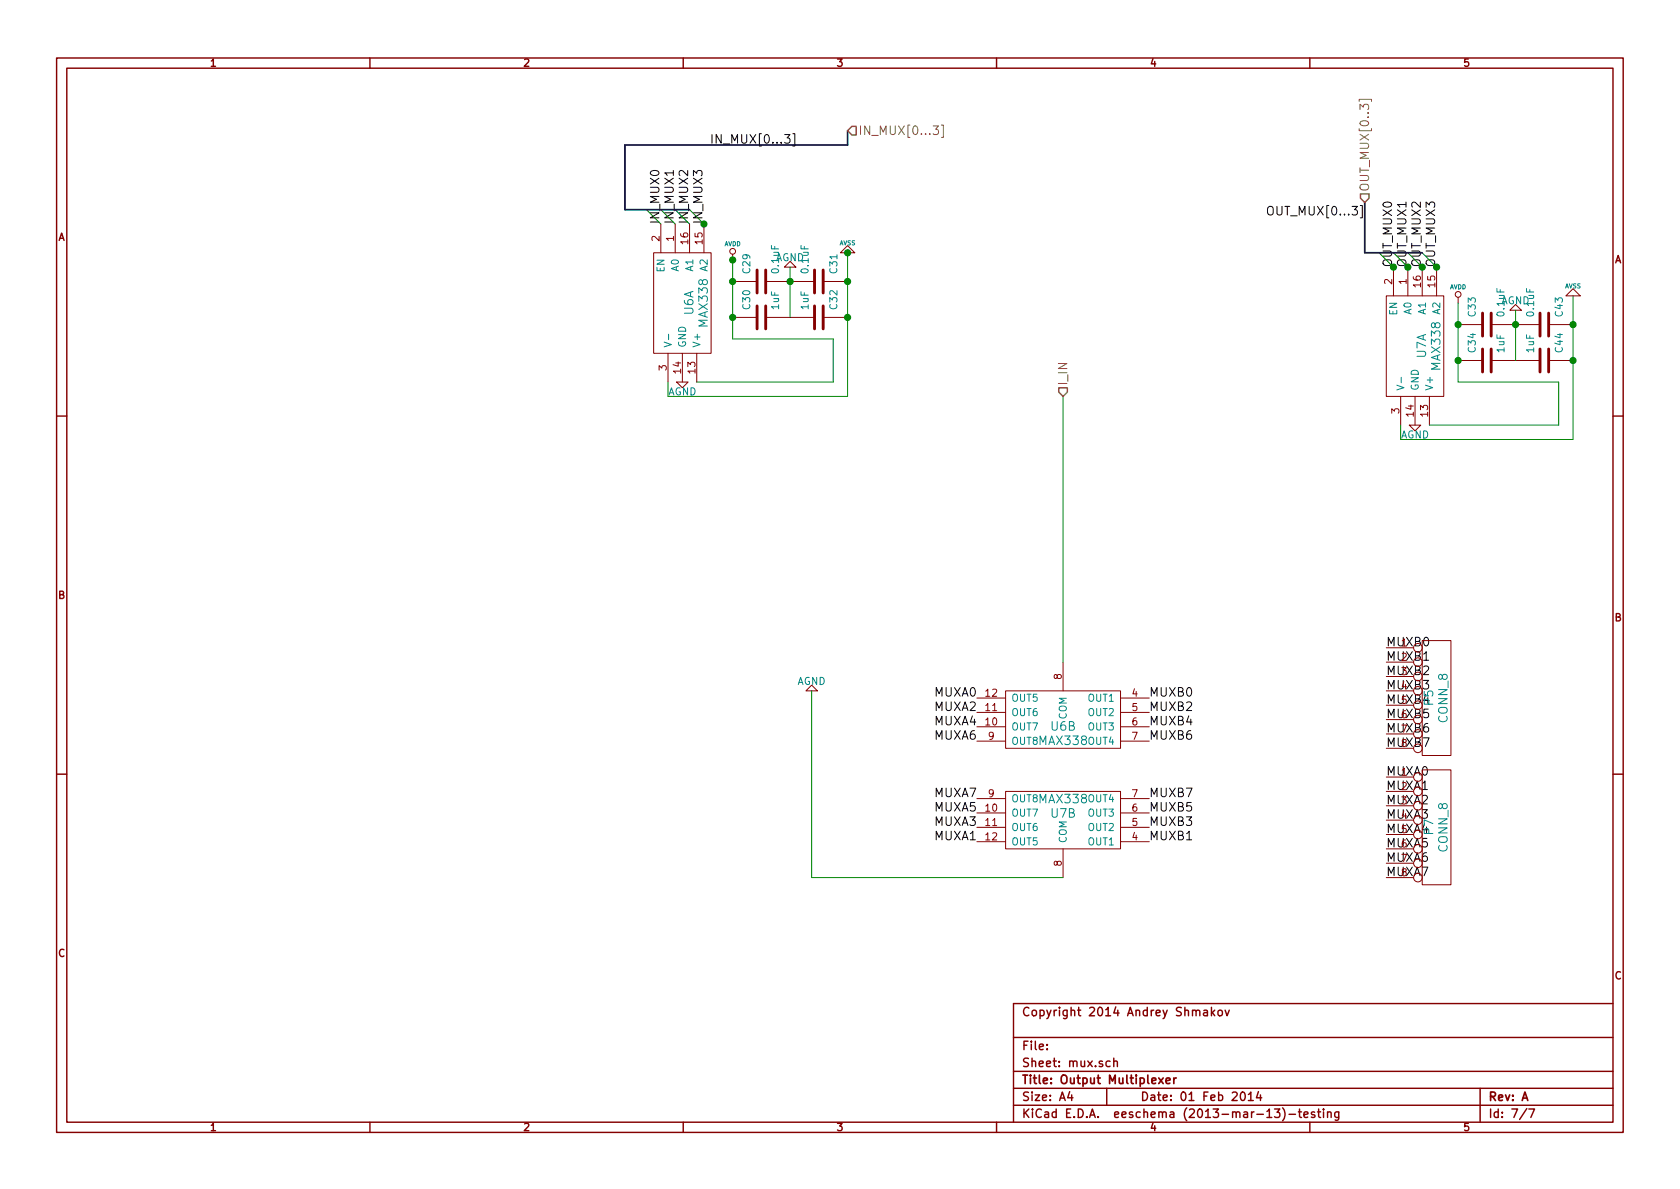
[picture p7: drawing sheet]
<svg xmlns="http://www.w3.org/2000/svg" width="297mm" height="210mm" viewBox="0 0 297 210" stroke-linecap="round" stroke-linejoin="round" font-family="sans-serif">
<g fill="none" stroke="#840000" stroke-width=".25">
<path d="M10 10.3h277v189.9h-277zM11.8 12.1h273.4v186.3h-273.4zM65.4 10.3v1.8M120.8 10.3v1.8M176.2 10.3v1.8M231.6 10.3v1.8M10 73.6h1.8M285.2 73.6h1.8M10 136.9h1.8M285.2 136.9h1.8M211.5 178.8a.36 .36 0 0 1 .3-.2 .36 .36 0 0 1 .3 .2v.8M212.9 178.7h.5l.1 .9"/>
<path d="M213.5 179l-.5 .1-.2 .2 .2 .3 .5-.1M214.2 178.1v1.5M214.4 179.1l.4 .5M214.8 178.6l-.6 .6M215.4 178.8l.2-.2 .5 .2v.5l-.1 .2-.4 .1-.2-.1zM216.6 178.6l.4 1 .3-1M285.2 177.5h-106v20.9M65.4 198.4v1.8M120.8 198.4v1.8M176.2 198.4v1.8M179.2 192.5h106M179.2 195.4h106"/>
<path d="M179.2 189.5h106M179.2 183.5h106M185.1 185.5v.1M185.1 184.7v.1M189.1 193l-.3 1.1h.9M189.5 193.6v1M195.7 192.5v2.9M196.3 187.7l-.5-.1-.2 .3v.6l.2 .1 .5-.1M196.9 187.8l.2-.2 .4 .1 .1 .9M196.9 187.1v1.5M219.5 193.3l.2-.2a.81 .81 0 0 1 .6 .6 .81 .81 0 0 1-.3 .8l-.2 .1a.79 .79 0 0 1-.3-1.3zM220.7 193.5l.5-.4v1.5"/>
<path d="M220.7 194.6h.9M222.5 193l-.4 1.1h1M222.9 193.6v1M225.3 196.1h1l-.5 .6 .4 .1v.7l-.2 .1-.7-.1M226.8 195.9a1.71 1.71 0 0 1 0 2.3M227.9 197h1.2M229.6 196.6h.5M229.8 196.1v1.3l.3 .2M230.6 197.1l.7-.1-.1-.3-.4-.1-.2 .2v.7h.6M231.6 198.4v1.8M232.4 196.7a.37 .37 0 0 0-.5 .1v.2l.5 .2 .1 .1-.2 .3-.4-.1M232.9 196.6h.6"/>
<path d="M233.1 196.1v1.3l.4 .2M234 196.1v.2M234 196.6v1M234.7 196.7l.2-.1 .4 .1 .1 .9M234.7 196.6v1M236.7 196.6v1.4l-.3 .1-.3-.1M236.7 196.7l-.4-.1-.3 .3 .1 .6 .2 .1 .4-.1M261.7 192.5v5.9M270 196l-1.3 2M270.3 196.1h1l-.6 1.5"/>
</g>
<path d="M204.9 190.6l.8 1M205.7 190.6l-.8 1M206.2 191.1l.7-.1-.1-.3-.4-.1-.2 .2v.7h.6M207.5 190.6v1M208 190.6l-.5 .3" fill="none" stroke="#840000" stroke-width=".3"/>
<g fill="none" stroke="#840000" stroke-width=".18">
<path d="M116.8 39.6v5.1M119.4 39.6v5.1M121.9 39.6v5.1M124.5 39.6v5.1M115.6 44.7h10.1v17.8h-10.1zM129.5 45v1M129.5 56.1h4.4M129.5 49.8h4.4M135.4 56.1h8.6M135.4 49.8h8.6M139.7 46.2l1 1h-2zM145.5 56.1h4.4"/>
<path d="M145.5 49.8h4.4M148.6 44.7l1.3-1.3 1.2 1.3zM245.1 52.3h10.2v17.8h-10.2zM246.4 47.2v5.1M248.9 47.2v5.1M251.5 47.2v5.1M254 47.2v5.1M257.8 52.6v1M257.8 57.4h4.3M263.7 57.4h8.6M267 54.9l1-1.1 1 1.1zM273.8 57.4h4.3"/>
<path d="M276.9 52.3l1.2-1.3 1.3 1.3zM118.1 62.5v5.1M119.6 67.6h2.1l-1.1 1zM120.6 62.5v5.1M123.2 62.5v5.1M247.6 70.1v5.1M249.2 75.2h2l-1 1zM250.2 70.1v5.1M252.7 70.1v5.1M257.8 63.7h4.3M263.7 63.7h8.6M273.8 63.7h4.3"/>
<path d="M188 117.1v5.1M245.1 114.5h4.8M245.1 117.1h4.8M245.1 119.6h4.8M251.5 113.3h5v20.3h-5zM142.5 122.2l1-1 1 1zM172.7 123.4h5.1M172.7 126h5.1M172.7 128.5h5.1M172.7 131.1h5.1M177.8 139.9h20.3v10.2h-20.3zM177.8 122.2h20.3v10.1h-20.3z"/>
<path d="M198.1 123.4h5.1M198.1 126h5.1M198.1 128.5h5.1M198.1 131.1h5.1M245.1 137.4h4.8M245.1 139.9h4.8M245.1 122.2h4.8M245.1 124.7h4.8M245.1 127.2h4.8M245.1 129.8h4.8M245.1 132.3h4.8M251.5 136.1h5v20.4h-5z"/>
<path d="M172.7 148.8h5.1M172.7 146.3h5.1M172.7 143.8h5.1M172.7 141.2h5.1M188 150.1v5.1M198.1 148.8h5.1M198.1 146.3h5.1M198.1 143.8h5.1M198.1 141.2h5.1M245.1 142.5h4.8M245.1 145h4.8M245.1 147.6h4.8"/>
<path d="M245.1 150.1h4.8M245.1 152.6h4.8M245.1 155.2h4.8"/>
<circle cx="129.5" cy="44.4" r=".51"/>
<circle cx="257.8" cy="52.1" r=".51"/>
<circle cx="250.7" cy="119.6" r=".76"/>
<circle cx="250.7" cy="114.5" r=".76"/>
<circle cx="250.7" cy="117.1" r=".76"/>
<circle cx="250.7" cy="132.3" r=".76"/>
<circle cx="250.7" cy="137.4" r=".76"/>
<circle cx="250.7" cy="127.2" r=".76"/>
<circle cx="250.7" cy="139.9" r=".76"/>
<circle cx="250.7" cy="122.2" r=".76"/>
<circle cx="250.7" cy="129.8" r=".76"/>
<circle cx="250.7" cy="124.7" r=".76"/>
<circle cx="250.7" cy="150.1" r=".76"/>
<circle cx="250.7" cy="152.6" r=".76"/>
<circle cx="250.7" cy="145" r=".76"/>
<circle cx="250.7" cy="142.5" r=".76"/>
<circle cx="250.7" cy="155.2" r=".76"/>
<circle cx="250.7" cy="147.6" r=".76"/>
</g>
<path d="M114.3 37.1l2.5 2.5M116.8 37.1l2.6 2.5M119.4 37.1l2.5 2.5M121.9 37.1l2.6 2.5M129.5 46v13.9h17.8v7.7h-24.1M139.7 47.2v8.9M149.9 44.7v25.4h-31.8v-2.5M257.8 53.6v14h17.8v7.6h-22.9M268 54.9v8.8M278.1 52.3v25.4h-30.5v-2.5M188 70.1v47M143.5 122.2v33h44.5" fill="none" stroke="#008400" stroke-width=".18"/>
<g fill="none" stroke="#840000" stroke-width=".51">
<path d="M133.9 47.7v4.1M133.9 54.1v4.1M135.4 47.7v4.1M135.4 54.1v4.1M144 47.7v4.1M144 54.1v4.1M145.5 47.7v4.1M145.5 54.1v4.1M262.1 55.4v4M263.7 55.4v4M272.3 55.4v4M273.8 55.4v4"/>
<path d="M262.1 61.7v4.1M263.7 61.7v4.1M272.3 61.7v4.1M273.8 61.7v4.1"/>
</g>
<path d="M118.2 59.1v1M139.3 44.9a.59 .59 0 0 0-.7 .6 .59 .59 0 0 0 .7 .5v-.4h-.2M140.6 44.9v1.2l-.7-1.2v1.2M267.5 52.5a.59 .59 0 0 0-.7 .6 .59 .59 0 0 0 .7 .6l.1-.5h-.2M268.9 52.5v1.2l-.8-1.2v1.2M117.4 60.5l1.3 .4-1.3 .4M247 68.1l1.2 .4-1.2 .5M247.8 66.7v1" fill="none" stroke="#008484" stroke-width=".18"/>
<g fill="#008400" stroke="#008400" stroke-width=".25">
<circle cx="257.8" cy="63.7" r=".51"/>
<circle cx="278.1" cy="63.7" r=".51"/>
<circle cx="278.1" cy="57.4" r=".51"/>
<circle cx="257.8" cy="57.4" r=".51"/>
<circle cx="268" cy="57.4" r=".51"/>
<circle cx="139.7" cy="49.8" r=".51"/>
<circle cx="129.5" cy="49.8" r=".51"/>
<circle cx="129.5" cy="56.1" r=".51"/>
<circle cx="149.9" cy="56.1" r=".51"/>
<circle cx="149.9" cy="49.8" r=".51"/>
<circle cx="149.9" cy="44.7" r=".51"/>
<circle cx="129.5" cy="46" r=".51"/>
</g>
<path d="M149.9 23.1v2.5h-39.4v11.5h11.4M241.3 35.8v8.9h10.2" fill="none" stroke="#000084" stroke-width=".3"/>
<path d="M240.3 17.9v-.3h2.2v.3M165 22.3h.9l-.5 .6h.4l.1 .2v.5l-.3 .2h-.4l-.2-.2M166.4 22.1h.4v2.2h-.4" fill="none" stroke="#848400" stroke-width=".18"/>
<path d="M150.6 22.3h.8v1.6h-.8l-.7-.8zM240.5 34.3h1.6v.7l-.8 .8-.8-.8zM187.2 68.6h1.5v.7l-.7 .8-.8-.8z" fill="none" stroke="#848400" stroke-width=".25"/>
<path d="M125.9 23.8v1.5M127.5 23.8v1.5l-.9-1.5v1.5M224.2 36.7a.5 .5 0 0 1 .6-.2 .5 .5 0 0 1 .3 .5v.8a.53 .53 0 0 1-.6 .2 .53 .53 0 0 1-.4-.5z" fill="none" stroke="#000" stroke-width=".18"/>
<g font-size="2.1" fill="#848400">
<text x="151.8" y="23.9">IN_MUX[0...3]</text>
<text x="242.1" y="33.9" transform="rotate(-90 242.1 33.9)">OUT_MUX[0..3]</text>
<text x="188.7" y="68.2" transform="rotate(-90 188.7 68.2)">I_IN</text>
</g>
<g font-size="2.1">
<text x="127.4" y="25.4">IN_MUX[0...3]</text>
<text x="116.6" y="39.6" transform="rotate(-90 116.6 39.6)">IN_MUX0</text>
<text x="119.1" y="39.6" transform="rotate(-90 119.1 39.6)">IN_MUX1</text>
<text x="121.7" y="39.6" transform="rotate(-90 121.7 39.6)">IN_MUX2</text>
<text x="225.4" y="38.1">OUT_MUX[0...3]</text>
<text x="245.1" y="119.4">MUXB2</text>
<text x="245.1" y="116.8">MUXB1</text>
<text x="245.1" y="114.3">MUXB0</text>
<text x="165.3" y="125.7">MUXA2</text>
<text x="165.3" y="123.2">MUXA0</text>
<text x="203.2" y="125.7">MUXB2</text>
<text x="203.2" y="123.2">MUXB0</text>
<text x="245.1" y="124.5">MUXB4</text>
<text x="245.1" y="121.9">MUXB3</text>
<text x="165.3" y="130.8">MUXA6</text>
<text x="165.3" y="128.3">MUXA4</text>
<text x="203.2" y="130.8">MUXB6</text>
<text x="203.2" y="128.3">MUXB4</text>
<text x="245.1" y="129.5">MUXB6</text>
<text x="245.1" y="127">MUXB5</text>
<text x="245.1" y="132.1">MUXB7</text>
<text x="245.1" y="137.2">MUXA0</text>
<text x="165.3" y="141">MUXA7</text>
<text x="165.3" y="143.5">MUXA5</text>
<text x="203.2" y="141">MUXB7</text>
<text x="203.2" y="143.5">MUXB5</text>
<text x="245.1" y="142.2">MUXA2</text>
<text x="245.1" y="139.7">MUXA1</text>
<text x="165.3" y="146">MUXA3</text>
<text x="165.3" y="148.6">MUXA1</text>
<text x="203.2" y="146">MUXB3</text>
<text x="203.2" y="148.6">MUXB1</text>
<text x="245.1" y="149.9">MUXA5</text>
<text x="245.1" y="147.3">MUXA4</text>
<text x="245.1" y="144.8">MUXA3</text>
<text x="245.1" y="154.9">MUXA7</text>
<text x="245.1" y="152.4">MUXA6</text>
</g>
<g font-size="2.1" fill="#008400">
<text x="124.2" y="39.6" transform="rotate(-90 124.2 39.6)">IN_MUX3</text>
<text x="246.1" y="47.2" transform="rotate(-90 246.1 47.2)">OUT_MUX0</text>
<text x="248.7" y="47.2" transform="rotate(-90 248.7 47.2)">OUT_MUX1</text>
<text x="251.2" y="47.2" transform="rotate(-90 251.2 47.2)">OUT_MUX2</text>
<text x="253.7" y="47.2" transform="rotate(-90 253.7 47.2)">OUT_MUX3</text>
</g>
<g font-size="2.1" fill="#008484">
<text x="122.6" y="55.7" transform="rotate(-90 122.6 55.7)">U6A</text>
<text x="125.1" y="57.7" transform="rotate(-90 125.1 57.7)">MAX338</text>
<text x="252.1" y="63.3" transform="rotate(-90 252.1 63.3)">U7A</text>
<text x="254.7" y="65.3" transform="rotate(-90 254.7 65.3)">MAX338</text>
<text x="253.4" y="124.7" transform="rotate(-90 253.4 124.7)">P5</text>
<text x="183.8" y="131.7">MAX338</text>
<text x="185.9" y="129.2">U6B</text>
<text x="256" y="127.7" transform="rotate(-90 256 127.7)">CONN_8</text>
<text x="183.8" y="142.1">MAX338</text>
<text x="185.9" y="144.6">U7B</text>
<text x="253.4" y="147.6" transform="rotate(-90 253.4 147.6)">P7</text>
<text x="256" y="150.6" transform="rotate(-90 256 150.6)">CONN_8</text>
</g>
<g font-size="2.1" fill="#840000">
<text x="180.7" y="179.7">Copyright 2014 Andrey Shmakov</text>
<text x="180.7" y="185.7">File:</text>
<text x="180.7" y="188.7">Sheet: mux.sch</text>
<text x="180.7" y="191.7">Title: Output Multiplexer</text>
<text x="180.7" y="194.7">Size: A4</text>
<text x="180.7" y="197.7">KiCad E.D.A. eeschema (2013-mar-13)-testing</text>
<text x="201.7" y="194.7">Date: 01 Feb 2014</text>
<text x="263.2" y="197.7">Id: 7/7</text>
<text x="263.2" y="194.7">Rev: A</text>
</g>
<g font-size="1.8" fill="#840000">
<text x="37.2" y="11.8">1</text>
<text x="92.6" y="11.8">2</text>
<text x="148" y="11.8">3</text>
<text x="203.4" y="11.8">4</text>
<text x="258.8" y="11.8">5</text>
<text x="10.3" y="42.6">A</text>
<text x="116.6" y="42.6" transform="rotate(-90 116.6 42.6)">2</text>
<text x="119.1" y="42.6" transform="rotate(-90 119.1 42.6)">1</text>
<text x="121.7" y="43.1" transform="rotate(-90 121.7 43.1)">16</text>
<text x="124.2" y="43.1" transform="rotate(-90 124.2 43.1)">15</text>
<text x="285.5" y="46.5">A</text>
<text x="246.1" y="50.3" transform="rotate(-90 246.1 50.3)">2</text>
<text x="248.7" y="50.3" transform="rotate(-90 248.7 50.3)">1</text>
<text x="251.2" y="50.7" transform="rotate(-90 251.2 50.7)">16</text>
<text x="253.7" y="50.7" transform="rotate(-90 253.7 50.7)">15</text>
<text x="117.9" y="65.5" transform="rotate(-90 117.9 65.5)">3</text>
<text x="120.4" y="66" transform="rotate(-90 120.4 66)">14</text>
<text x="122.9" y="66" transform="rotate(-90 122.9 66)">13</text>
<text x="247.4" y="73.1" transform="rotate(-90 247.4 73.1)">3</text>
<text x="249.9" y="73.6" transform="rotate(-90 249.9 73.6)">14</text>
<text x="252.5" y="73.6" transform="rotate(-90 252.5 73.6)">13</text>
<text x="10.3" y="105.9">B</text>
<text x="285.5" y="109.8">B</text>
<text x="247.8" y="114.3">1</text>
<text x="247.8" y="116.8">2</text>
<text x="247.8" y="119.4">3</text>
<text x="174.3" y="125.7">11</text>
<text x="174.3" y="123.2">12</text>
<text x="187.7" y="120.1" transform="rotate(-90 187.7 120.1)">8</text>
<text x="200.2" y="123.2">4</text>
<text x="200.2" y="125.7">5</text>
<text x="247.8" y="121.9">4</text>
<text x="247.8" y="124.5">5</text>
<text x="174.3" y="128.3">10</text>
<text x="174.8" y="130.8">9</text>
<text x="200.2" y="128.3">6</text>
<text x="200.2" y="130.8">7</text>
<text x="247.8" y="127">6</text>
<text x="247.8" y="129.5">7</text>
<text x="247.8" y="137.2">1</text>
<text x="247.8" y="132.1">8</text>
<text x="174.3" y="143.5">10</text>
<text x="174.8" y="141">9</text>
<text x="200.2" y="143.5">6</text>
<text x="200.2" y="141">7</text>
<text x="247.8" y="139.7">2</text>
<text x="247.8" y="142.2">3</text>
<text x="174.3" y="146">11</text>
<text x="174.3" y="148.6">12</text>
<text x="200.2" y="148.6">4</text>
<text x="200.2" y="146">5</text>
<text x="247.8" y="144.8">4</text>
<text x="247.8" y="147.3">5</text>
<text x="247.8" y="149.9">6</text>
<text x="187.7" y="153.1" transform="rotate(-90 187.7 153.1)">8</text>
<text x="247.8" y="152.4">7</text>
<text x="247.8" y="154.9">8</text>
<text x="10.3" y="169.2">C</text>
<text x="285.5" y="173.2">C</text>
<text x="37.2" y="200">1</text>
<text x="92.6" y="200">2</text>
<text x="148" y="200">3</text>
<text x="203.4" y="200">4</text>
<text x="258.8" y="200">5</text>
</g>
<g font-size="1.8" fill="#008484">
<text x="120" y="48" transform="rotate(-90 120 48)">A0</text>
<text x="122.6" y="48" transform="rotate(-90 122.6 48)">A1</text>
<text x="125.1" y="48" transform="rotate(-90 125.1 48)">A2</text>
<text x="117.5" y="48.2" transform="rotate(-90 117.5 48.2)">EN</text>
<text x="132.6" y="48.3" transform="rotate(-90 132.6 48.3)">C29</text>
<text x="137.7" y="48.2" transform="rotate(-90 137.7 48.2)">0.1uF</text>
<text x="143" y="48.2" transform="rotate(-90 143 48.2)">0.1uF</text>
<text x="148" y="48.3" transform="rotate(-90 148 48.3)">C31</text>
<text x="132.6" y="54.6" transform="rotate(-90 132.6 54.6)">C30</text>
<text x="137.7" y="54.7" transform="rotate(-90 137.7 54.7)">1uF</text>
<text x="143" y="54.7" transform="rotate(-90 143 54.7)">1uF</text>
<text x="148" y="54.6" transform="rotate(-90 148 54.6)">C32</text>
<text x="247" y="55.8" transform="rotate(-90 247 55.8)">EN</text>
<text x="249.6" y="55.6" transform="rotate(-90 249.6 55.6)">A0</text>
<text x="252.1" y="55.6" transform="rotate(-90 252.1 55.6)">A1</text>
<text x="254.6" y="55.6" transform="rotate(-90 254.6 55.6)">A2</text>
<text x="260.9" y="55.9" transform="rotate(-90 260.9 55.9)">C33</text>
<text x="266" y="55.8" transform="rotate(-90 266 55.8)">0.1uF</text>
<text x="271.2" y="55.8" transform="rotate(-90 271.2 55.8)">0.1uF</text>
<text x="276.3" y="55.9" transform="rotate(-90 276.3 55.9)">C43</text>
<text x="121.3" y="61.5" transform="rotate(-90 121.3 61.5)">GND</text>
<text x="123.8" y="61.5" transform="rotate(-90 123.8 61.5)">V+</text>
<text x="260.9" y="62.2" transform="rotate(-90 260.9 62.2)">C34</text>
<text x="266" y="62.3" transform="rotate(-90 266 62.3)">1uF</text>
<text x="271.2" y="62.3" transform="rotate(-90 271.2 62.3)">1uF</text>
<text x="276.3" y="62.2" transform="rotate(-90 276.3 62.2)">C44</text>
<text x="118.1" y="69.9">AGND</text>
<text x="250.8" y="69.1" transform="rotate(-90 250.8 69.1)">GND</text>
<text x="253.4" y="69.1" transform="rotate(-90 253.4 69.1)">V+</text>
<text x="247.6" y="77.5">AGND</text>
<text x="140.9" y="121.1">AGND</text>
<text x="178.8" y="124.1">OUT5</text>
<text x="192.4" y="124.1">OUT1</text>
<text x="178.8" y="131.7">OUT8</text>
<text x="178.8" y="129.2">OUT7</text>
<text x="178.8" y="126.6">OUT6</text>
<text x="188.6" y="127.3" transform="rotate(-90 188.6 127.3)">COM</text>
<text x="192.4" y="126.6">OUT2</text>
<text x="192.4" y="129.2">OUT3</text>
<text x="192.4" y="131.7">OUT4</text>
<text x="178.8" y="141.9">OUT8</text>
<text x="192.4" y="141.9">OUT4</text>
<text x="178.8" y="144.4">OUT7</text>
<text x="178.8" y="146.9">OUT6</text>
<text x="178.8" y="149.5">OUT5</text>
<text x="188.6" y="149.1" transform="rotate(-90 188.6 149.1)">COM</text>
<text x="192.4" y="149.5">OUT1</text>
<text x="192.4" y="146.9">OUT2</text>
<text x="192.4" y="144.4">OUT3</text>
</g>
<g font-size="1.1" fill="#008484">
<text x="128" y="43.5">AVDD</text>
<text x="148.4" y="43.4">AVSS</text>
<text x="256.3" y="51.1">AVDD</text>
<text x="276.7" y="51">AVSS</text>
</g>
</svg>
